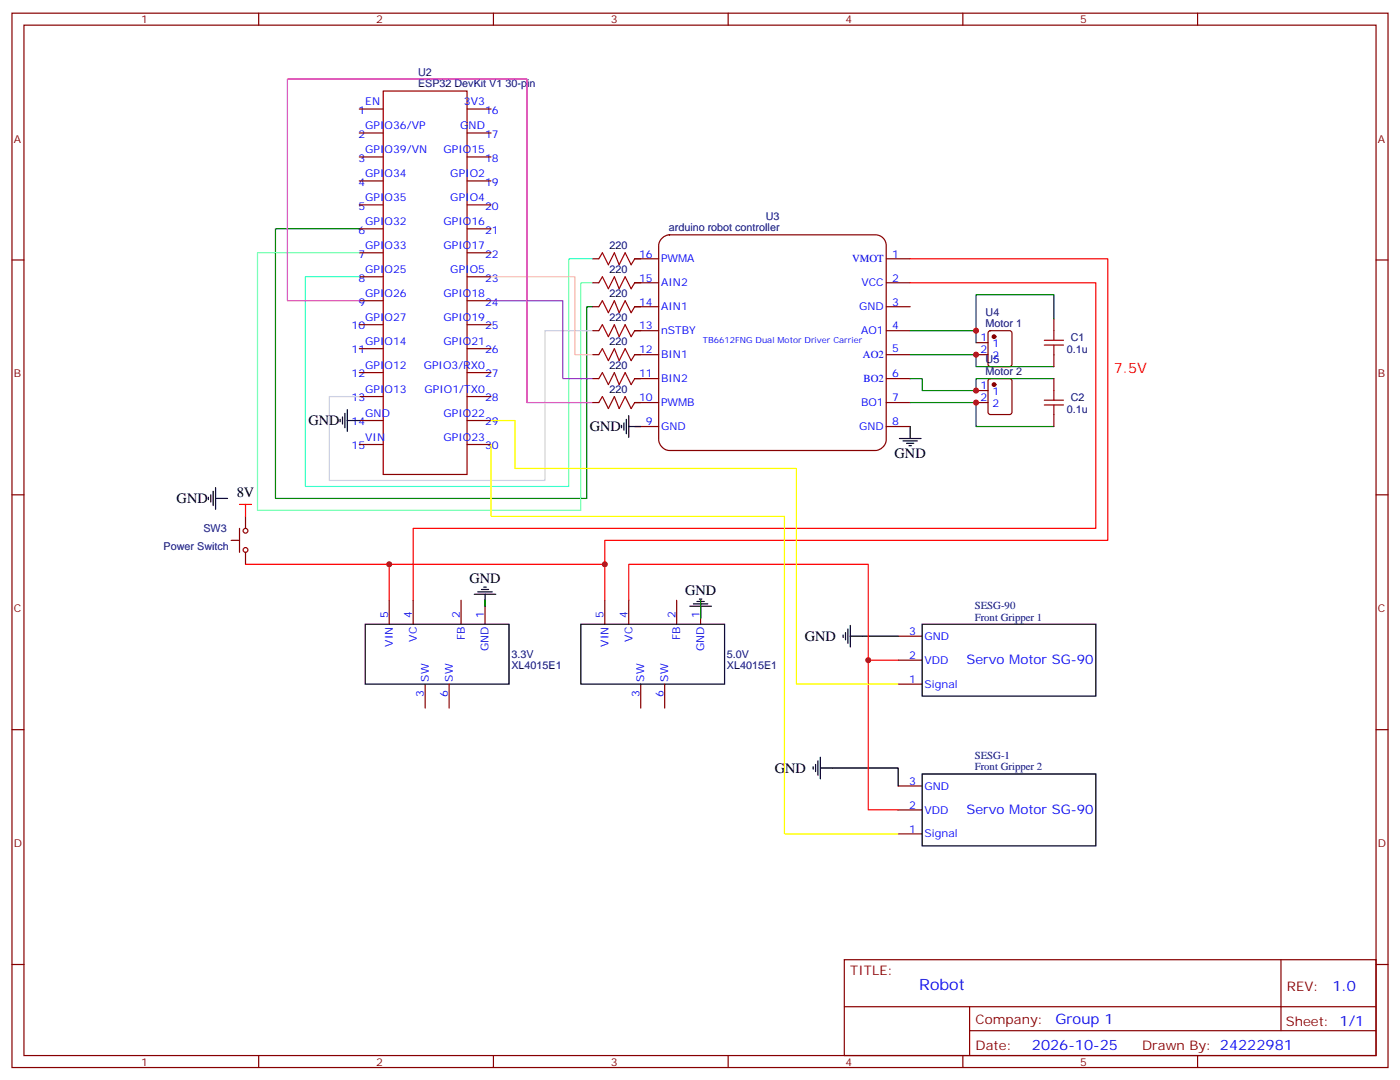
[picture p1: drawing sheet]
<svg xmlns="http://www.w3.org/2000/svg" width="412mm" height="318mm" viewBox="0 0 412 318" stroke-linecap="round" stroke-linejoin="round" font-family="sans-serif">
<g fill="none" stroke="#870000" stroke-width=".35">
<path d="M3.5 3.9h405.4v310.4h-405.4zM7.1 7.4h398.2v303.4h-398.2zM76.2 3.9v3.5M145.3 3.9v3.5M214.5 3.9v3.5M283.6 3.9v3.5M352.8 3.9v3.5M3.5 76.6h3.6M405.3 76.6h3.6M291.3 97.6l.4-.2h5.7l.6 .4 .1 9.4-.5 .7-5.9 .1-.6-.5-.1-9.4zM287.5 100.9h3.5M287.5 104.4h3.5"/>
<path d="M287.5 115h3.5M287.5 118.5h3.5M291.3 111.7l.4-.2h5.7l.6 .4 .1 9.5-.5 .6-5.9 .1-.6-.5-.1-9.4zM3.5 145.7h3.6M405.3 145.7h3.6M178.2 176.7v7.1M185.2 176.7v7.1M199.3 176.7v7.1M206.4 176.7v7.1M264.6 187.3h7M264.6 194.4h7M3.5 214.8h3.6"/>
<path d="M188.7 201.4v7.1M195.8 201.4v7.1M264.6 201.4h7M405.3 214.8h3.6M264.6 231.4h7M264.6 238.5h7M264.6 245.5h7M3.5 284h3.6M248.7 282.6h156.6v28.2h-156.6zM248.7 296.4h156.5M285.6 296.4v14.1M377.3 282.6v20.9"/>
<path d="M405.3 284h3.6M76.2 310.8v3.5M145.3 310.8v3.5M214.5 310.8v3.5M283.6 310.8v3.5M285.6 303.5h119.6M352.8 310.8v3.5"/>
</g>
<g fill="#870000" stroke="#870000" stroke-width=".35">
<circle cx="292.8" cy="99.1" r=".53"/>
<circle cx="292.8" cy="113.2" r=".53"/>
</g>
<path d="M171.1 183.8h42.3v17.6h-42.3zM271.6 183.8h51.2v21.2h-51.2zM271.6 227.9h51.2v21.2h-51.2z" fill="none" stroke="#000" stroke-width=".35"/>
<path d="M194.8 70.3a3.4 3.4 0 0 1 2.4-1.2h60.7a3.2 3.2 0 0 1 3.2 3.2v57.2a3.4 3.4 0 0 1-3.2 3.1h-60.7a3.4 3.4 0 0 1-3.2-3.1v-57.2l.1-.7z" fill="#fff" stroke="#870000" stroke-width=".35"/>
<g fill="none" stroke="#870000" stroke-width=".35">
<path d="M105.8 32.1h7.1M105.8 39.2h7.1M137.6 32.1h7M137.6 39.2h7M105.8 46.2h7.1M105.8 53.3h7.1M137.6 46.2h7M137.6 53.3h7M105.8 60.3h7.1M105.8 67.4h7.1M105.8 74.4h7.1M137.6 60.3h7"/>
<path d="M137.6 67.4h7M137.6 74.4h7M174.6 76.2h1.8M187 76.2h7M261.1 76.2h7M105.8 81.5h7.1M105.8 88.5h7.1M105.8 95.6h7.1M137.6 81.5h7M137.6 88.5h7M137.6 95.6h7M174.6 83.3h1.8"/>
<path d="M174.6 90.3h1.8M174.6 97.4h1.8M187 83.3h7M187 90.3h7M187 97.4h7M261.1 83.3h7M261.1 90.3h7M261.1 97.4h7M310.4 93.8v3.6M105.8 102.7h7.1M105.8 109.7h7.1M105.8 116.8h7.1"/>
<path d="M137.6 102.7h7M137.6 109.7h7M137.6 116.8h7M174.6 104.4h1.8M174.6 111.5h1.8M174.6 118.5h1.8M187 104.4h7M187 111.5h7M187 118.5h7M261.1 104.4h7M261.1 111.5h7M261.1 118.5h7"/>
<path d="M310.4 104.4v3.6M310.4 111.5v3.5M105.8 123.8h7.1M105.8 130.9h7.1M137.6 123.8h7M137.6 130.9h7M187 125.6h7M261.1 125.6h7M310.4 122.1v3.5M72.3 152v3.6M72.3 162.6v3.6M114.7 176.7v7.1"/>
<path d="M121.7 176.7v7.1M135.8 176.7v7.1M142.9 176.7v7.1M125.2 201.4v7.1M132.3 201.4v7.1"/>
</g>
<path d="M105.8 67.4h-24.7v79.4h91.8v-56.5h1.7M268.1 97.4h19.4v3.5M310.4 93.8v-7h-22.9v10.6M268.1 104.4h19.4v3.6h22.9M268.1 111.5h3.5v3.5h15.9v-3.5h22.9M268.1 118.5h19.4v7.1h22.9M142.9 176.7v1.8M206.4 176.7v5.3" fill="none" stroke="#008700" stroke-width=".35"/>
<g fill="none" stroke="#000" stroke-width=".35">
<path d="M100.2 123.5v.7M100.9 122.8v2.1M101.6 121.7v4.2M102.3 123.8h3.5M102.3 120.7v6.3M183.1 125.2v.7M183.8 124.5v2.1M184.5 123.5v4.2M185.2 125.6h3.5M185.2 122.4v6.4M264.9 129.1h6.4M266 129.8h4.2"/>
<path d="M267.1 130.5h2.1M267.8 131.2h.7M268.1 125.6v3.5M61.4 146.4v.7M62.1 145.7v2.1M62.8 144.6v4.3M63.5 146.8h3.5M63.5 143.6v6.3M139.7 175h6.3M140.8 174.3h4.2M141.8 173.6h2.1M142.5 172.9h.7"/>
<path d="M142.9 175v3.5M203.2 178.5h6.3M204.3 177.8h4.2M205.3 177.1h2.1M206 176.4h.7M206.4 178.5v3.5M107.6 183.8h42.3v17.6h-42.3zM248.4 187v.7M249.1 186.3v2.1M249.8 185.2v4.2M250.5 187.3h14.1M250.5 184.2v6.3"/>
<path d="M239.5 225.8v.7M240.2 225.1v2.1M240.9 224v4.2M241.7 226.1h22.9v5.3M241.7 223v6.3"/>
</g>
<path d="M268.1 76.2h58.2v82.9h-148.1v7.1M268.1 83.3h54.7v72.3h-201.1v21.1M70.6 148.5h3.5M72.3 148.5v3.5M72.3 166.2h42.4M114.7 176.7v-10.5h63.5v10.5M185.2 176.7v-10.5h70.6v72.3h8.8M255.8 194.4h8.8" fill="none" stroke="#f00" stroke-width=".35"/>
<g fill="none" stroke="#a10000" stroke-width=".35">
<path d="M112.9 26.8h24.7v112.9h-24.7zM176.4 76.2l1-1.8 1.8 3.6 1.8-3.6 1.4 3.6 1.7-3.6 1.8 3.6 1.1-1.8M176.4 83.3l1-1.8 1.8 3.5 1.8-3.5 1.4 3.5 1.7-3.5 1.8 3.5 1.1-1.7M176.4 90.3l1-1.8 1.8 3.6 1.8-3.6 1.4 3.6 1.7-3.6 1.8 3.6 1.1-1.8M176.4 97.4l1-1.8 1.8 3.5 1.8-3.5 1.4 3.5 1.7-3.5 1.8 3.5 1.1-1.7M310.4 97.4v2.8M176.4 104.4l1-1.7 1.8 3.5 1.8-3.5 1.4 3.5 1.7-3.5 1.8 3.5 1.1-1.8M176.4 111.5l1-1.8 1.8 3.5 1.8-3.5 1.4 3.5 1.7-3.5 1.8 3.5 1.1-1.7M176.4 118.5l1-1.7 1.8 3.5 1.8-3.5 1.4 3.5 1.7-3.5 1.8 3.5 1.1-1.8M307.6 100.2h5.7M307.6 101.6h5.7M307.6 117.8h5.7"/>
<path d="M307.6 119.2h5.7M310.4 101.6v2.8M310.4 115v2.8M310.4 119.2v2.9M68.1 159.1h2.5M70.6 155.6v7"/>
<circle cx="72.3" cy="156.3" r=".71"/>
<circle cx="72.3" cy="161.9" r=".71"/>
</g>
<path d="M174.6 76.2h-7v67h-77.6v-61.7h15.8" fill="none" stroke="#3fc" stroke-width=".35"/>
<path d="M105.8 74.4h-30v75.9h95.3v-67h3.5" fill="none" stroke="#6f9" stroke-width=".35"/>
<path d="M174.6 97.4h-14.1v44.1h-63.5v-24.7h8.8" fill="none" stroke="#ccc" stroke-width=".35"/>
<path d="M144.6 81.5h24.7v22.9h5.3" fill="none" stroke="#fc9" stroke-width=".35"/>
<path d="M144.6 88.5h21.2v23h8.8" fill="none" stroke="#93c" stroke-width=".35"/>
<path d="M105.8 88.5h-21.1v-65.2h70.5v95.2h19.4" fill="none" stroke="#f0f" stroke-width=".35"/>
<path d="M144.6 123.8h7.1v14.1h82.9v63.5h30M144.6 130.9v21.1h86.5v93.5h33.5" fill="none" stroke="#ff0" stroke-width=".35"/>
<g fill="#c00">
<circle cx="114.7" cy="166.2" r=".88"/>
<circle cx="255.8" cy="194.4" r=".88"/>
<circle cx="178.2" cy="166.2" r=".88"/>
<circle cx="287.5" cy="97.4" r=".88"/>
<circle cx="287.5" cy="115" r=".88"/>
<circle cx="287.5" cy="118.5" r=".88"/>
<circle cx="287.5" cy="104.4" r=".88"/>
</g>
<text font-size="4.6" fill="#00f" x="270.8" y="291.6">Robot</text>
<text font-size="4.2" fill="#f00" x="328.1" y="109.7">7.5V</text>
<g font-size="4.2">
<text x="90.8" y="125.2">GND</text>
<text x="173.7" y="127">GND</text>
<text x="263.5" y="134.8">GND</text>
<text x="52" y="148.1">GND</text>
<text x="69.7" y="146.4">8V</text>
<text x="138.3" y="171.7">GND</text>
<text x="201.8" y="175.3">GND</text>
<text x="237.1" y="188.7">GND</text>
<text x="228.2" y="227.6">GND</text>
</g>
<g font-size="4.2" fill="#00f">
<text x="392.5" y="291.8">1.0</text>
<text x="310.9" y="301.4">Group 1</text>
<text x="304" y="309.2">2026-10-25</text>
</g>
<g font-size="3.9" fill="#00f">
<text x="284.7" y="195.4">Servo Motor SG-90</text>
<text x="284.7" y="239.5">Servo Motor SG-90</text>
</g>
<g font-size="3.9" fill="#800">
<text x="250.5" y="287.2">TITLE:</text>
<text x="379.1" y="291.8">REV:</text>
<text x="287.4" y="301.4">Company:</text>
<text x="378.7" y="302">Sheet: 1/1</text>
<text x="287.4" y="309">Date:</text>
<text x="336.4" y="309.1">Drawn By: 24222981</text>
</g>
<g font-size="3.2" fill="#800">
<text x="41.6" y="6.9">1</text>
<text x="110.8" y="6.9">2</text>
<text x="179.9" y="6.9">3</text>
<text x="249.1" y="6.9">4</text>
<text x="318.2" y="6.9">5</text>
<text x="4.1" y="42">A</text>
<text x="405.9" y="42">A</text>
<text x="4.1" y="111.1">B</text>
<text x="405.9" y="111.1">B</text>
<text x="4.1" y="180.3">C</text>
<text x="405.9" y="180.3">C</text>
<text x="4.1" y="249.4">D</text>
<text x="405.9" y="249.4">D</text>
<text x="41.6" y="313.8">1</text>
<text x="110.8" y="313.8">2</text>
<text x="179.9" y="313.8">3</text>
<text x="249.1" y="313.8">4</text>
<text x="318.2" y="313.8">5</text>
</g>
<g font-size="3.2" fill="#000080">
<text x="123.1" y="22.5">U2</text>
<text x="123.1" y="25.8">ESP32 DevKit V1 30-pin</text>
<text x="225.6" y="64.9">U3</text>
<text x="197" y="68.1">arduino robot controller</text>
<text x="179.6" y="73.4">220</text>
<text x="179.6" y="80.4">220</text>
<text x="179.6" y="87.5">220</text>
<text x="179.6" y="94.5">220</text>
<text x="290.3" y="93">U4</text>
<text x="179.6" y="101.6">220</text>
<text x="290.3" y="96.3">Motor 1</text>
<text x="315.4" y="100.3">C1</text>
<text x="290.3" y="107">U5</text>
<text x="314.3" y="103.8">0.1u</text>
<text x="179.6" y="108.7">220</text>
<text x="290.3" y="110.3">Motor 2</text>
<text x="179.6" y="115.7">220</text>
<text x="315.4" y="117.9">C2</text>
<text x="314.3" y="121.5">0.1u</text>
<text x="48.2" y="162">Power Switch</text>
<text x="59.9" y="156.7">SW3</text>
<text x="287.1" y="179.4">SESG-90</text>
<text x="287.1" y="182.7">Front Gripper 1</text>
<text x="150.6" y="197">XL4015E1</text>
<text x="150.6" y="193.8">3.3V</text>
<text x="214.1" y="197">XL4015E1</text>
<text x="214.1" y="193.8">5.0V</text>
<text x="287.1" y="226.8">Front Gripper 2</text>
<text x="287.1" y="223.5">SESG-1</text>
</g>
<g font-size="3.2" fill="#00f">
<text x="105.6" y="33.5">1</text>
<text x="107.6" y="31">EN</text>
<text x="136.7" y="31">3V3</text>
<text x="142.9" y="33.5">16</text>
<text x="105.6" y="40.6">2</text>
<text x="107.6" y="38.1">GPIO36/VP</text>
<text x="135.6" y="38.1">GND</text>
<text x="142.9" y="40.6">17</text>
<text x="105.6" y="47.6">3</text>
<text x="107.6" y="45.2">GPIO39/VN</text>
<text x="130.6" y="45.2">GPIO15</text>
<text x="142.9" y="47.6">18</text>
<text x="107.6" y="52.2">GPIO34</text>
<text x="132.7" y="52.2">GPIO2</text>
<text x="105.6" y="54.7">4</text>
<text x="107.6" y="59.3">GPIO35</text>
<text x="132.7" y="59.3">GPIO4</text>
<text x="142.9" y="54.7">19</text>
<text x="105.6" y="61.7">5</text>
<text x="142.9" y="61.7">20</text>
<text x="105.6" y="68.8">6</text>
<text x="107.6" y="66.3">GPIO32</text>
<text x="130.6" y="66.3">GPIO16</text>
<text x="142.9" y="68.8">21</text>
<text x="105.6" y="75.8">7</text>
<text x="107.6" y="73.4">GPIO33</text>
<text x="130.6" y="73.4">GPIO17</text>
<text x="142.9" y="75.8">22</text>
<text x="188.2" y="75.8">16</text>
<text x="194.7" y="77.3">PWMA</text>
<text x="251" y="77.3">VMOT</text>
<text x="262.8" y="75.8">1</text>
<text x="105.6" y="82.9">8</text>
<text x="107.6" y="80.4">GPIO25</text>
<text x="132.7" y="80.4">GPIO5</text>
<text x="142.9" y="82.9">23</text>
<text x="188.2" y="82.9">15</text>
<text x="262.8" y="82.9">2</text>
<text x="105.6" y="90">9</text>
<text x="107.6" y="87.5">GPIO26</text>
<text x="130.6" y="87.5">GPIO18</text>
<text x="142.9" y="90">24</text>
<text x="188.2" y="90">14</text>
<text x="194.7" y="84.3">AIN2</text>
<text x="253.7" y="84.3">VCC</text>
<text x="262.8" y="90">3</text>
<text x="107.6" y="94.5">GPIO27</text>
<text x="130.6" y="94.5">GPIO19</text>
<text x="194.7" y="91.4">AIN1</text>
<text x="253.1" y="91.4">GND</text>
<text x="103.6" y="97">10</text>
<text x="107.6" y="101.6">GPIO14</text>
<text x="130.6" y="101.6">GPIO21</text>
<text x="142.9" y="97">25</text>
<text x="188.2" y="97">13</text>
<text x="194.7" y="98.4">nSTBY</text>
<text x="253.7" y="98.4">AO1</text>
<text x="262.8" y="97">4</text>
<text x="288.8" y="100.5">1</text>
<text x="103.6" y="104.1">11</text>
<text x="142.9" y="104.1">26</text>
<text x="188.2" y="104.1">12</text>
<text x="194.7" y="105.5">BIN1</text>
<text x="254.2" y="105.5">AO2</text>
<text x="262.8" y="103.5">5</text>
<text x="288.8" y="104.1">2</text>
<text x="292.3" y="102.3">1</text>
<text x="292.3" y="105.8">2</text>
<text x="103.6" y="111.1">12</text>
<text x="107.6" y="108.7">GPIO12</text>
<text x="124.8" y="108.7">GPIO3/RX0</text>
<text x="142.9" y="111.1">27</text>
<text x="188.2" y="111.1">11</text>
<text x="194.7" y="112.5">BIN2</text>
<text x="254.4" y="112.5">BO2</text>
<text x="262.8" y="111.1">6</text>
<text x="103.6" y="118.2">13</text>
<text x="107.6" y="115.7">GPIO13</text>
<text x="125.1" y="115.7">GPIO1/TX0</text>
<text x="142.9" y="118.2">28</text>
<text x="188.2" y="118.2">10</text>
<text x="194.7" y="119.6">PWMB</text>
<text x="253.7" y="119.6">BO1</text>
<text x="262.8" y="118.2">7</text>
<text x="288.8" y="114.7">1</text>
<text x="288.8" y="118.2">2</text>
<text x="292.3" y="116.4">1</text>
<text x="292.3" y="119.9">2</text>
<text x="103.6" y="125.2">14</text>
<text x="107.6" y="122.8">GND</text>
<text x="130.6" y="122.8">GPIO22</text>
<text x="142.9" y="125.2">29</text>
<text x="190.2" y="125.2">9</text>
<text x="262.8" y="125.2">8</text>
<text x="107.6" y="129.8">VIN</text>
<text x="130.6" y="129.8">GPIO23</text>
<text x="194.7" y="126.6">GND</text>
<text x="253.1" y="126.6">GND</text>
<text x="103.6" y="132.3">15</text>
<text x="142.9" y="132.3">30</text>
<text x="114.3" y="182" transform="rotate(-90 114.3 182)">5</text>
<text x="121.4" y="182" transform="rotate(-90 121.4 182)">4</text>
<text x="135.5" y="182" transform="rotate(-90 135.5 182)">2</text>
<text x="142.5" y="182" transform="rotate(-90 142.5 182)">1</text>
<text x="177.8" y="182" transform="rotate(-90 177.8 182)">5</text>
<text x="184.9" y="182" transform="rotate(-90 184.9 182)">4</text>
<text x="199" y="182" transform="rotate(-90 199 182)">2</text>
<text x="206" y="182" transform="rotate(-90 206 182)">1</text>
<text x="115.7" y="190.4" transform="rotate(-90 115.7 190.4)">VIN</text>
<text x="122.8" y="188.9" transform="rotate(-90 122.8 188.9)">VC</text>
<text x="136.9" y="188.5" transform="rotate(-90 136.9 188.5)">FB</text>
<text x="143.9" y="191.8" transform="rotate(-90 143.9 191.8)">GND</text>
<text x="179.2" y="190.4" transform="rotate(-90 179.2 190.4)">VIN</text>
<text x="186.3" y="188.9" transform="rotate(-90 186.3 188.9)">VC</text>
<text x="200.4" y="188.5" transform="rotate(-90 200.4 188.5)">FB</text>
<text x="207.4" y="191.8" transform="rotate(-90 207.4 191.8)">GND</text>
<text x="267.9" y="187">3</text>
<text x="272.3" y="188.4">GND</text>
<text x="267.9" y="194">2</text>
<text x="272.3" y="195.4">VDD</text>
<text x="126.3" y="200.7" transform="rotate(-90 126.3 200.7)">SW</text>
<text x="133.3" y="200.7" transform="rotate(-90 133.3 200.7)">SW</text>
<text x="189.8" y="200.7" transform="rotate(-90 189.8 200.7)">SW</text>
<text x="196.8" y="200.7" transform="rotate(-90 196.8 200.7)">SW</text>
<text x="267.9" y="201.1">1</text>
<text x="272.3" y="202.5">Signal</text>
<text x="124.9" y="205.2" transform="rotate(-90 124.9 205.2)">3</text>
<text x="131.9" y="205.2" transform="rotate(-90 131.9 205.2)">6</text>
<text x="188.4" y="205.2" transform="rotate(-90 188.4 205.2)">3</text>
<text x="195.4" y="205.2" transform="rotate(-90 195.4 205.2)">6</text>
<text x="267.9" y="231.1">3</text>
<text x="272.3" y="232.5">GND</text>
<text x="267.9" y="238.1">2</text>
<text x="272.3" y="239.5">VDD</text>
<text x="267.9" y="245.2">1</text>
<text x="272.3" y="246.6">Signal</text>
</g>
<text font-size="2.5" fill="#00f" x="207" y="100.9">TB6612FNG Dual Motor Driver Carrier</text>
</svg>
